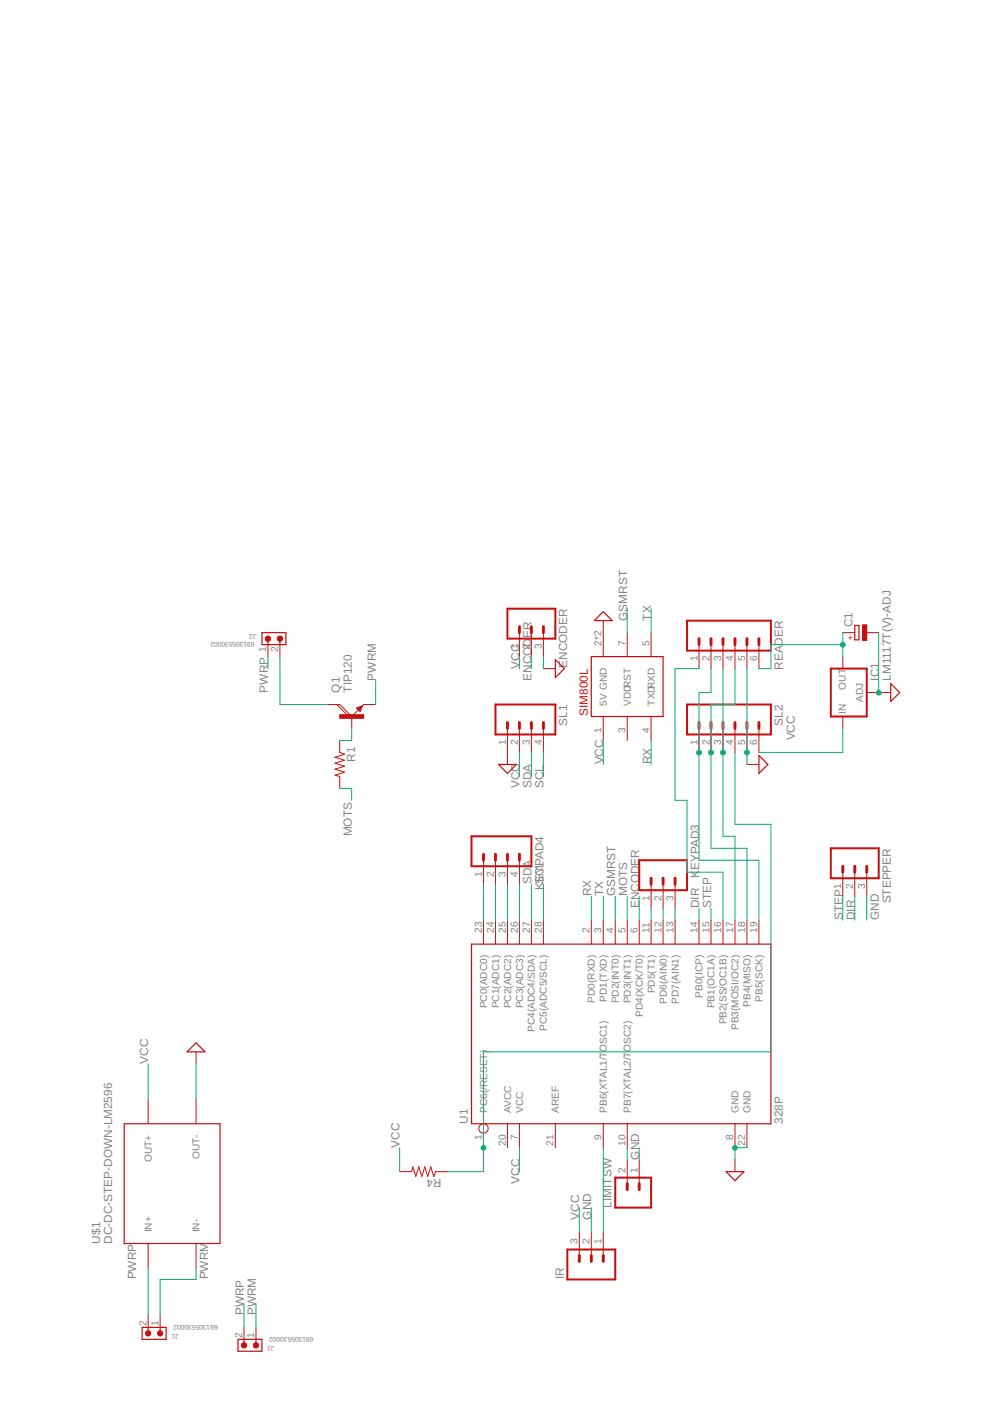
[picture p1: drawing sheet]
<svg xmlns="http://www.w3.org/2000/svg" width="210mm" height="297mm" viewBox="0 0 210 297" stroke-linecap="round" stroke-linejoin="round" font-family="sans-serif">
<g fill="none" stroke="#c90d0c" stroke-width=".21">
<path d="M56.8 136.7v2.5M59.4 136.7v2.5M110.1 134.1v5.1M112.7 134.1v5.1M115.2 134.1v5.1M127.9 131.6v7.6M133 134.1v5.1M138 134.1v5.1M148.2 136.7v5.1M150.7 136.7v5.1M153.3 136.7v5.1M155.8 136.7v5.1"/>
<path d="M158.4 136.7v5.1M160.9 136.7v5.1M178.7 139.2v2.6M178.7 134.1h2.5M183.8 134.1h2.5M69.5 149.4h2.5l2.6 2.5M71.4 149.4l2.5 2.5M72 157v2.5l1 .4-2 .6 2 .7-2 .6 2 .7-2 .6 2 .6-2 .7 1 .2v2.6M74.6 151.9v2.6M75.6 150.1l1.3-.5-.6 1.3zM79.7 149.4h-2.6l-2.5 2.5M107.6 154.5v7.6"/>
<path d="M110.1 154.5v5M112.7 154.5v5M115.2 154.5v5M115.2 141.8h2.6M127.9 151.9v5.1M133 151.9v5.1M138 151.9v5.1M148.2 154.5v5M150.7 154.5v5M153.3 154.5v5M155.8 154.5v5M158.4 154.5v5"/>
<path d="M160.9 154.5v5M178.7 151.9v2.6M183.8 146.8h5M158.4 162.1h2.5M102.5 182.4v5.1M102.5 195.1v5.1M105.1 182.4v5.1M105.1 195.1v5.1M107.6 182.4v5.1M107.6 195.1v5.1M110.1 182.4v5.1M110.1 195.1v5.1"/>
<path d="M112.7 195.1v5.1M115.2 195.1v5.1M125.4 195.1v5.1M127.9 195.1v5.1M130.5 195.1v5.1M133 195.1v5.1M135.5 195.1v5.1M138 187.5v5.1M138 195.1v5.1M140.6 187.5v5.1M140.6 195.1v5.1M143.1 187.5v5.1"/>
<path d="M143.1 195.1v5.1M148.2 195.1v5.1M150.7 195.1v5.1M153.3 195.1v5.1M155.8 195.1v5.1M158.4 195.1v5.1M160.9 195.1v5.1M178.7 184.9v5.1M181.2 184.9v5.1M183.8 184.9v5.1M31.4 233.2v5.1M41.6 223v2.6"/>
<path d="M41.6 233.2v5.1M107.6 238.3v5M110.1 238.3v5M117.8 238.3v5M127.9 238.3v5M133 238.3v5M155.8 238.3v5M158.4 238.3v5M84.7 248.4h2.6l.2-1 .7 2 .6-2 .6 2 .7-2 .6 2 .6-2 .7 2 .4-1h2.5M102.5 240.2v3.1M133 245.9v5.1M135.5 245.9v5.1"/>
<path d="M155.8 245.9v2.5M31.4 263.7v5M31.4 278.9v2.5M34 278.9v2.5M41.6 263.7v5M122.8 261.1v5.1M125.4 261.1v5.1M127.9 261.1v5.1M51.7 281.4v2.6M54.3 281.4v2.6"/>
<circle cx="102.5" cy="239.3" r=".99"/>
</g>
<g fill="none" stroke="#c90d0c" stroke-width=".25">
<path d="M55.5 134.1h5.1v2.6h-5.1zM56.8 135.4v1.3M59.4 135.4v1.3M117.8 139.8l1.9 2-1.9 1.9zM125.4 139.2h15.2v12.7h-15.2zM127.9 129.7l1.9 1.9h-3.8zM181.2 132.6h.9v3.1h-.9zM76.1 150.1l.2 .3 .3-.5-.8 .2 .5 .5M188.8 144.9l2 1.9-2 1.9zM105.7 162.1h3.8l-1.9 1.9zM160.9 160.2l1.9 1.9-1.9 1.9zM100 200.2h63.4v38.1h-63.4z"/>
<path d="M26.3 238.3h20.4v25.4h-20.4zM41.6 221.1l1.9 1.9h-3.8zM153.9 248.4h3.8l-1.9 1.9zM30.1 281.4h5.1v2.6h-5.1zM31.4 281.4v1.3M34 281.4v1.3M50.5 284h5v2.5h-5zM51.7 284v1.2M54.3 284v1.2"/>
</g>
<g fill="#c90d0c" stroke="#c90d0c" stroke-width=".21">
<circle cx="34" cy="282.7" r=".57"/>
<circle cx="31.4" cy="282.7" r=".57"/>
<circle cx="56.8" cy="135.4" r=".57"/>
<circle cx="59.3" cy="135.4" r=".57"/>
<circle cx="54.3" cy="285.2" r=".58"/>
<circle cx="51.7" cy="285.2" r=".58"/>
</g>
<path d="M107.6 129.1h10.2v6.3h-10.2zM145.7 131.6h17.7v6.3h-17.7zM105.1 149.4h12.7v6.3h-12.7zM145.7 149.4h17.7v6.3h-17.7zM176.1 141.8h7.7v10.1h-7.7zM100 177.3h12.7v6.4h-12.7zM176.1 179.9h10.2v6.3h-10.2zM135.5 182.4h10.2v6.3h-10.2zM130.5 249.7h7.5v6.3h-7.5zM120.3 264.9h10.2v6.4h-10.2z" fill="none" stroke="#c90d0c" stroke-width=".42"/>
<g fill="none" stroke="#c90d0c" stroke-width=".61">
<path d="M110.1 132.9v1.2M112.7 132.9v1.2M115.2 132.9v1.2M148.2 135.4v1.3M150.7 135.4v1.3M153.3 135.4v1.3M155.8 135.4v1.3M158.4 135.4v1.3M160.9 135.4v1.3M107.6 153.2v1.3M110.1 153.2v1.3M112.7 153.2v1.3"/>
<path d="M115.2 153.2v1.3M148.2 153.2v1.3M150.7 153.2v1.3M153.3 153.2v1.3M155.8 153.2v1.3M158.4 153.2v1.3M160.9 153.2v1.3M102.5 181.1v1.3M105.1 181.1v1.3M107.6 181.1v1.3M110.1 181.1v1.3M138 186.2v1.3"/>
<path d="M140.6 186.2v1.3M143.1 186.2v1.3M178.7 183.7v1.2M181.2 183.7v1.2M183.8 183.7v1.2M133 251v1.2M135.5 251v1.2M122.8 266.2v1.3M125.4 266.2v1.3M127.9 266.2v1.3"/>
</g>
<g fill="#c90d0c" stroke="#c90d0c" stroke-width=".21">
<path d="M182.9 132.5h.9v3.3h-.9z"/>
<path d="M72 151.5h5.1v.8h-5.1z"/>
</g>
<g fill="none" stroke="#0dab76" stroke-width=".21">
<path d="M56.8 139.2v2.6M59.4 139.2v10.2h10.1M110.1 139.2v2.6M112.7 139.2v2.6M115.2 139.2v2.6M133 129.1v5M138 129.1v5M178.7 134.1v5.1M178.7 136.7h-15.3v5.1h-2.5M186.3 134.1v12.7M74.6 154.5v2.5h-2.6M79.7 144.3v5.1"/>
<path d="M110.1 159.5v5.1M112.7 159.5v5.1M115.2 159.5v5.1M127.9 157v5.1M138 157v5.1M148.2 141.8h-5.1v27.9h2.6v15.2h7.6v10.2M150.7 141.8v5h-2.5v35.6h12.7v12.7M153.3 141.8v35.5h2.5v17.8M155.8 141.8v7.6h-5.1v30.5h7.7v15.2M155.8 159.5v15.3h7.6v48.2h-60.9v25.4h-7.6M158.4 141.8v20.3M178.7 154.5v5h-17.8"/>
<path d="M72 167.2h2.6v2.5M102.5 187.5v7.6M105.1 187.5v7.6M107.6 187.5v7.6M110.1 187.5v7.6M112.7 187.5v7.6M115.2 187.5v7.6M125.4 190v5.1M127.9 190v5.1M130.5 190v5.1M133 190v5.1M135.5 190v5.1"/>
<path d="M138 192.6v2.5M140.6 192.6v2.5M143.1 192.6v2.5M148.2 192.6v2.5M150.7 192.6v2.5M178.7 190v5.1M181.2 190v5.1M183.8 190v5.1M31.4 225.6v7.6M41.6 225.6v7.6M84.7 243.3v5.1M110.1 243.3v5.1"/>
<path d="M122.8 256v5.1M125.4 256v5.1M127.9 243.3v17.8M133 243.3v2.6M135.5 243.3v2.6M158.4 243.3h-2.6v2.6M31.4 268.7v10.2M41.6 268.7v2.6h-7.6v7.6M51.7 276.4v5M54.3 276.4v5"/>
</g>
<g fill="#0dab76" stroke="#0dab76" stroke-width=".21">
<circle cx="155.8" cy="243.4" r=".51"/>
<circle cx="158.4" cy="159.6" r=".51"/>
<circle cx="186.3" cy="146.9" r=".51"/>
<circle cx="148.2" cy="159.6" r=".51"/>
<circle cx="150.7" cy="159.6" r=".51"/>
<circle cx="153.3" cy="159.6" r=".51"/>
<circle cx="102.5" cy="243.4" r=".51"/>
<circle cx="178.7" cy="136.7" r=".51"/>
</g>
<g font-size="2.5" fill="#808080">
<text x="133" y="131.6" transform="rotate(-90 133 131.6)">GSMRST</text>
<text x="138.1" y="131.6" transform="rotate(-90 138.1 131.6)">TX</text>
<text x="112.7" y="135.3" transform="rotate(-90 112.7 135.3)">ER</text>
<text x="180.7" y="133" transform="rotate(-90 180.7 133)">C1</text>
<text x="110.1" y="141.8" transform="rotate(-90 110.1 141.8)">VCC</text>
<text x="120.3" y="141.6" transform="rotate(-90 120.3 141.6)">ENCODER</text>
<text x="166" y="142" transform="rotate(-90 166 142)">READER</text>
<text x="56.8" y="146.8" transform="rotate(-90 56.8 146.8)">PWRP</text>
<text x="72" y="146.8" transform="rotate(-90 72 146.8)">Q1</text>
<text x="74.6" y="146.8" transform="rotate(-90 74.6 146.8)">TIP120</text>
<text x="79.7" y="144.3" transform="rotate(-90 79.7 144.3)">PWRM</text>
<text x="112.7" y="144.3" transform="rotate(-90 112.7 144.3)">ENCOD</text>
<text x="186.3" y="144.3" transform="rotate(-90 186.3 144.3)">IC1</text>
<text x="188.8" y="144.3" transform="rotate(-90 188.8 144.3)">LM1117T(V)-ADJ</text>
<text x="120.3" y="153.8" transform="rotate(-90 120.3 153.8)">SL1</text>
<text x="166" y="153.8" transform="rotate(-90 166 153.8)">SL2</text>
<text x="75.3" y="161.5" transform="rotate(-90 75.3 161.5)">R1</text>
<text x="168.5" y="157" transform="rotate(-90 168.5 157)">VCC</text>
<text x="110.1" y="167.2" transform="rotate(-90 110.1 167.2)">VCC</text>
<text x="112.7" y="167.2" transform="rotate(-90 112.7 167.2)">SDA</text>
<text x="115.2" y="167.2" transform="rotate(-90 115.2 167.2)">SCL</text>
<text x="127.9" y="162.1" transform="rotate(-90 127.9 162.1)">VCC</text>
<text x="138.1" y="162.1" transform="rotate(-90 138.1 162.1)">RX</text>
<text x="74.6" y="177.3" transform="rotate(-90 74.6 177.3)">MOTS</text>
<text x="148.2" y="184.4" transform="rotate(-90 148.2 184.4)">EYPAD3</text>
<text x="112.7" y="187.5" transform="rotate(-90 112.7 187.5)">SDA</text>
<text x="115.2" y="188.6" transform="rotate(-90 115.2 188.6)">KSCL</text>
<text x="115.2" y="187" transform="rotate(-90 115.2 187)">EYPAD4</text>
<text x="125.4" y="190" transform="rotate(-90 125.4 190)">RX</text>
<text x="127.9" y="190" transform="rotate(-90 127.9 190)">TX</text>
<text x="130.4" y="190" transform="rotate(-90 130.4 190)">GSMRST</text>
<text x="133" y="190" transform="rotate(-90 133 190)">MOTS</text>
<text x="148.2" y="186.1" transform="rotate(-90 148.2 186.1)">K</text>
<text x="188.8" y="191.6" transform="rotate(-90 188.8 191.6)">STEPPER</text>
<text x="135.5" y="192.5" transform="rotate(-90 135.5 192.5)">ENCODER</text>
<text x="148.2" y="192.5" transform="rotate(-90 148.2 192.5)">DIR</text>
<text x="150.8" y="192.5" transform="rotate(-90 150.8 192.5)">STEP</text>
<text x="178.7" y="195.1" transform="rotate(-90 178.7 195.1)">STEP</text>
<text x="181.2" y="195.1" transform="rotate(-90 181.2 195.1)">DIR</text>
<text x="186.3" y="195.1" transform="rotate(-90 186.3 195.1)">GND</text>
<text x="31.4" y="225.6" transform="rotate(-90 31.4 225.6)">VCC</text>
<text x="99.2" y="238.3" transform="rotate(-90 99.2 238.3)">U1</text>
<text x="166" y="238.3" transform="rotate(-90 166 238.3)">328P</text>
<text x="84.7" y="243.3" transform="rotate(-90 84.7 243.3)">VCC</text>
<text x="135.5" y="245.9" transform="rotate(-90 135.5 245.9)">GND</text>
<text x="93.6" y="249.9" transform="rotate(-180 93.6 249.9)">R4</text>
<text x="110.1" y="251" transform="rotate(-90 110.1 251)">VCC</text>
<text x="129.7" y="256" transform="rotate(-90 129.7 256)">LIMITSW</text>
<text x="21.3" y="263.6" transform="rotate(-90 21.3 263.6)">U$1</text>
<text x="23.8" y="263.6" transform="rotate(-90 23.8 263.6)">DC-DC-STEP-DOWN-LM2596</text>
<text x="122.8" y="258.6" transform="rotate(-90 122.8 258.6)">VCC</text>
<text x="125.4" y="258.6" transform="rotate(-90 125.4 258.6)">GND</text>
<text x="28.9" y="271.3" transform="rotate(-90 28.9 271.3)">PWRP</text>
<text x="44.1" y="271.3" transform="rotate(-90 44.1 271.3)">PWRM</text>
<text x="119.5" y="271.3" transform="rotate(-90 119.5 271.3)">IR</text>
<text x="51.7" y="278.9" transform="rotate(-90 51.7 278.9)">PWRP</text>
<text x="54.3" y="278.9" transform="rotate(-90 54.3 278.9)">PWRM</text>
</g>
<text font-size="2.5" fill="#c90d0c" x="124.6" y="151.8" transform="rotate(-90 124.6 151.8)">SIM800L</text>
<g font-size="2.1" fill="#808080">
<text x="109.8" y="137.7" transform="rotate(-90 109.8 137.7)">1</text>
<text x="112.3" y="137.7" transform="rotate(-90 112.3 137.7)">2</text>
<text x="114.9" y="137.7" transform="rotate(-90 114.9 137.7)">3</text>
<text x="127.5" y="136.9" transform="rotate(-90 127.5 136.9)">2*2</text>
<text x="132.6" y="136.9" transform="rotate(-90 132.6 136.9)">7</text>
<text x="137.7" y="136.9" transform="rotate(-90 137.7 136.9)">5</text>
<text x="56.4" y="138.2" transform="rotate(-90 56.4 138.2)">1</text>
<text x="59" y="138.2" transform="rotate(-90 59 138.2)">2</text>
<text x="147.9" y="140.2" transform="rotate(-90 147.9 140.2)">1</text>
<text x="150.4" y="140.2" transform="rotate(-90 150.4 140.2)">2</text>
<text x="152.9" y="140.2" transform="rotate(-90 152.9 140.2)">3</text>
<text x="155.5" y="140.2" transform="rotate(-90 155.5 140.2)">4</text>
<text x="158" y="140.2" transform="rotate(-90 158 140.2)">5</text>
<text x="160.6" y="140.2" transform="rotate(-90 160.6 140.2)">6</text>
<text x="128.7" y="149.6" transform="rotate(-90 128.7 149.6)">5V GND</text>
<text x="133.7" y="149.6" transform="rotate(-90 133.7 149.6)">VDDRST</text>
<text x="138.8" y="149.6" transform="rotate(-90 138.8 149.6)">TXDRXD</text>
<text x="179.3" y="146.2" transform="rotate(-90 179.3 146.2)">OUT</text>
<text x="183" y="148.9" transform="rotate(-90 183 148.9)">ADJ</text>
<text x="127.5" y="155.4" transform="rotate(-90 127.5 155.4)">1</text>
<text x="132.6" y="155.4" transform="rotate(-90 132.6 155.4)">3</text>
<text x="137.7" y="155.4" transform="rotate(-90 137.7 155.4)">4</text>
<text x="179.3" y="151.3" transform="rotate(-90 179.3 151.3)">IN</text>
<text x="107.2" y="158" transform="rotate(-90 107.2 158)">1</text>
<text x="109.8" y="158" transform="rotate(-90 109.8 158)">2</text>
<text x="112.3" y="158" transform="rotate(-90 112.3 158)">3</text>
<text x="114.9" y="158" transform="rotate(-90 114.9 158)">4</text>
<text x="147.9" y="158" transform="rotate(-90 147.9 158)">1</text>
<text x="150.4" y="158" transform="rotate(-90 150.4 158)">2</text>
<text x="152.9" y="158" transform="rotate(-90 152.9 158)">3</text>
<text x="155.5" y="158" transform="rotate(-90 155.5 158)">4</text>
<text x="158" y="158" transform="rotate(-90 158 158)">5</text>
<text x="160.6" y="158" transform="rotate(-90 160.6 158)">6</text>
<text x="102.2" y="185.9" transform="rotate(-90 102.2 185.9)">1</text>
<text x="104.7" y="185.9" transform="rotate(-90 104.7 185.9)">2</text>
<text x="107.2" y="185.9" transform="rotate(-90 107.2 185.9)">3</text>
<text x="109.8" y="185.9" transform="rotate(-90 109.8 185.9)">4</text>
<text x="137.7" y="191" transform="rotate(-90 137.7 191)">1</text>
<text x="140.2" y="191" transform="rotate(-90 140.2 191)">2</text>
<text x="142.8" y="191" transform="rotate(-90 142.8 191)">3</text>
<text x="178.3" y="188.4" transform="rotate(-90 178.3 188.4)">1</text>
<text x="180.9" y="188.4" transform="rotate(-90 180.9 188.4)">2</text>
<text x="183.4" y="188.4" transform="rotate(-90 183.4 188.4)">3</text>
<text x="102.2" y="197.8" transform="rotate(-90 102.2 197.8)">23</text>
<text x="104.7" y="197.8" transform="rotate(-90 104.7 197.8)">24</text>
<text x="107.2" y="197.8" transform="rotate(-90 107.2 197.8)">25</text>
<text x="109.8" y="197.8" transform="rotate(-90 109.8 197.8)">26</text>
<text x="112.3" y="197.8" transform="rotate(-90 112.3 197.8)">27</text>
<text x="114.9" y="197.8" transform="rotate(-90 114.9 197.8)">28</text>
<text x="125" y="197.8" transform="rotate(-90 125 197.8)">2</text>
<text x="127.5" y="197.8" transform="rotate(-90 127.5 197.8)">3</text>
<text x="130.1" y="197.8" transform="rotate(-90 130.1 197.8)">4</text>
<text x="132.6" y="197.8" transform="rotate(-90 132.6 197.8)">5</text>
<text x="135.2" y="197.8" transform="rotate(-90 135.2 197.8)">6</text>
<text x="137.7" y="197.8" transform="rotate(-90 137.7 197.8)">11</text>
<text x="140.2" y="197.8" transform="rotate(-90 140.2 197.8)">12</text>
<text x="142.8" y="197.8" transform="rotate(-90 142.8 197.8)">13</text>
<text x="147.9" y="197.8" transform="rotate(-90 147.9 197.8)">14</text>
<text x="150.4" y="197.8" transform="rotate(-90 150.4 197.8)">15</text>
<text x="152.9" y="197.8" transform="rotate(-90 152.9 197.8)">16</text>
<text x="155.5" y="197.8" transform="rotate(-90 155.5 197.8)">17</text>
<text x="158" y="197.8" transform="rotate(-90 158 197.8)">18</text>
<text x="160.6" y="197.8" transform="rotate(-90 160.6 197.8)">19</text>
<text x="103.3" y="213.8" transform="rotate(-90 103.3 213.8)">PC0(ADC0)</text>
<text x="105.8" y="213.8" transform="rotate(-90 105.8 213.8)">PC1(ADC1)</text>
<text x="108.4" y="213.8" transform="rotate(-90 108.4 213.8)">PC2(ADC2)</text>
<text x="110.9" y="213.8" transform="rotate(-90 110.9 213.8)">PC3(ADC3)</text>
<text x="126.1" y="212.6" transform="rotate(-90 126.1 212.6)">PD0(RXD)</text>
<text x="128.7" y="212.4" transform="rotate(-90 128.7 212.4)">PD1(TXD)</text>
<text x="131.2" y="212.7" transform="rotate(-90 131.2 212.7)">PD2(INT0)</text>
<text x="133.7" y="212.7" transform="rotate(-90 133.7 212.7)">PD3(INT1)</text>
<text x="136.3" y="215.6" transform="rotate(-90 136.3 215.6)">PD4(XCK/T0)</text>
<text x="138.8" y="210.6" transform="rotate(-90 138.8 210.6)">PD5(T1)</text>
<text x="141.4" y="212.8" transform="rotate(-90 141.4 212.8)">PD6(AIN0)</text>
<text x="143.9" y="212.8" transform="rotate(-90 143.9 212.8)">PD7(AIN1)</text>
<text x="149" y="211.5" transform="rotate(-90 149 211.5)">PB0(ICP)</text>
<text x="151.5" y="213.8" transform="rotate(-90 151.5 213.8)">PB1(OC1A)</text>
<text x="159.1" y="213.4" transform="rotate(-90 159.1 213.4)">PB4(MISO)</text>
<text x="161.7" y="212.3" transform="rotate(-90 161.7 212.3)">PB5(SCK)</text>
<text x="113.4" y="218.8" transform="rotate(-90 113.4 218.8)">PC4(ADC4/SDA)</text>
<text x="116" y="218.5" transform="rotate(-90 116 218.5)">PC5(ADC5/SCL)</text>
<text x="154.1" y="217.2" transform="rotate(-90 154.1 217.2)">PB2(SS/OC1B)</text>
<text x="156.6" y="218.4" transform="rotate(-90 156.6 218.4)">PB3(MOSI/OC2)</text>
<text x="128.7" y="222.9" transform="rotate(-90 128.7 222.9)">OSC1)</text>
<text x="133.7" y="222.9" transform="rotate(-90 133.7 222.9)">OSC2)</text>
<text x="103.3" y="235.9" transform="rotate(-90 103.3 235.9)">PC6(/RESET)</text>
<text x="108.3" y="235.9" transform="rotate(-90 108.3 235.9)">AVCC</text>
<text x="110.9" y="235.9" transform="rotate(-90 110.9 235.9)">VCC</text>
<text x="118.5" y="235.9" transform="rotate(-90 118.5 235.9)">AREF</text>
<text x="128.7" y="235.9" transform="rotate(-90 128.7 235.9)">PB6(XTAL1/T</text>
<text x="133.7" y="235.9" transform="rotate(-90 133.7 235.9)">PB7(XTAL2/T</text>
<text x="156.6" y="235.9" transform="rotate(-90 156.6 235.9)">GND</text>
<text x="159.1" y="235.9" transform="rotate(-90 159.1 235.9)">GND</text>
<text x="42.3" y="245.7" transform="rotate(-90 42.3 245.7)">OUT-</text>
<text x="102.2" y="241.8" transform="rotate(-90 102.2 241.8)">1</text>
<text x="107.2" y="243" transform="rotate(-90 107.2 243)">20</text>
<text x="109.8" y="241.8" transform="rotate(-90 109.8 241.8)">7</text>
<text x="117.4" y="243" transform="rotate(-90 117.4 243)">21</text>
<text x="127.5" y="241.8" transform="rotate(-90 127.5 241.8)">9</text>
<text x="132.6" y="243" transform="rotate(-90 132.6 243)">10</text>
<text x="155.5" y="241.8" transform="rotate(-90 155.5 241.8)">8</text>
<text x="158" y="243" transform="rotate(-90 158 243)">22</text>
<text x="32.2" y="246.4" transform="rotate(-90 32.2 246.4)">OUT+</text>
<text x="132.6" y="248.6" transform="rotate(-90 132.6 248.6)">2</text>
<text x="135.2" y="248.6" transform="rotate(-90 135.2 248.6)">1</text>
<text x="32.2" y="261.3" transform="rotate(-90 32.2 261.3)">IN+</text>
<text x="42.3" y="261.3" transform="rotate(-90 42.3 261.3)">IN-</text>
<text x="122.5" y="263.9" transform="rotate(-90 122.5 263.9)">3</text>
<text x="125" y="263.9" transform="rotate(-90 125 263.9)">2</text>
<text x="127.5" y="263.9" transform="rotate(-90 127.5 263.9)">1</text>
<text x="31.1" y="281.1" transform="rotate(-90 31.1 281.1)">2</text>
<text x="33.6" y="281.1" transform="rotate(-90 33.6 281.1)">1</text>
<text x="51.4" y="283.6" transform="rotate(-90 51.4 283.6)">2</text>
<text x="53.9" y="283.6" transform="rotate(-90 53.9 283.6)">1</text>
</g>
<text font-size="1.8" fill="#c90d0c" x="180.8" y="134.7" transform="rotate(-180 180.8 134.7)">+</text>
<g font-size="1.4" fill="#808080">
<text x="54" y="136.1" transform="rotate(-180 54 136.1)">691305530002</text>
<text x="54.4" y="134.3" transform="rotate(-180 54.4 134.3)">J2</text>
<text x="46.2" y="281" transform="rotate(-180 46.2 281)">691305530002</text>
<text x="37.9" y="282.8" transform="rotate(-180 37.9 282.8)">J1</text>
<text x="58.2" y="285.3" transform="rotate(-180 58.2 285.3)">J3</text>
<text x="66.5" y="283.5" transform="rotate(-180 66.5 283.5)">691305530002</text>
</g>
</svg>
